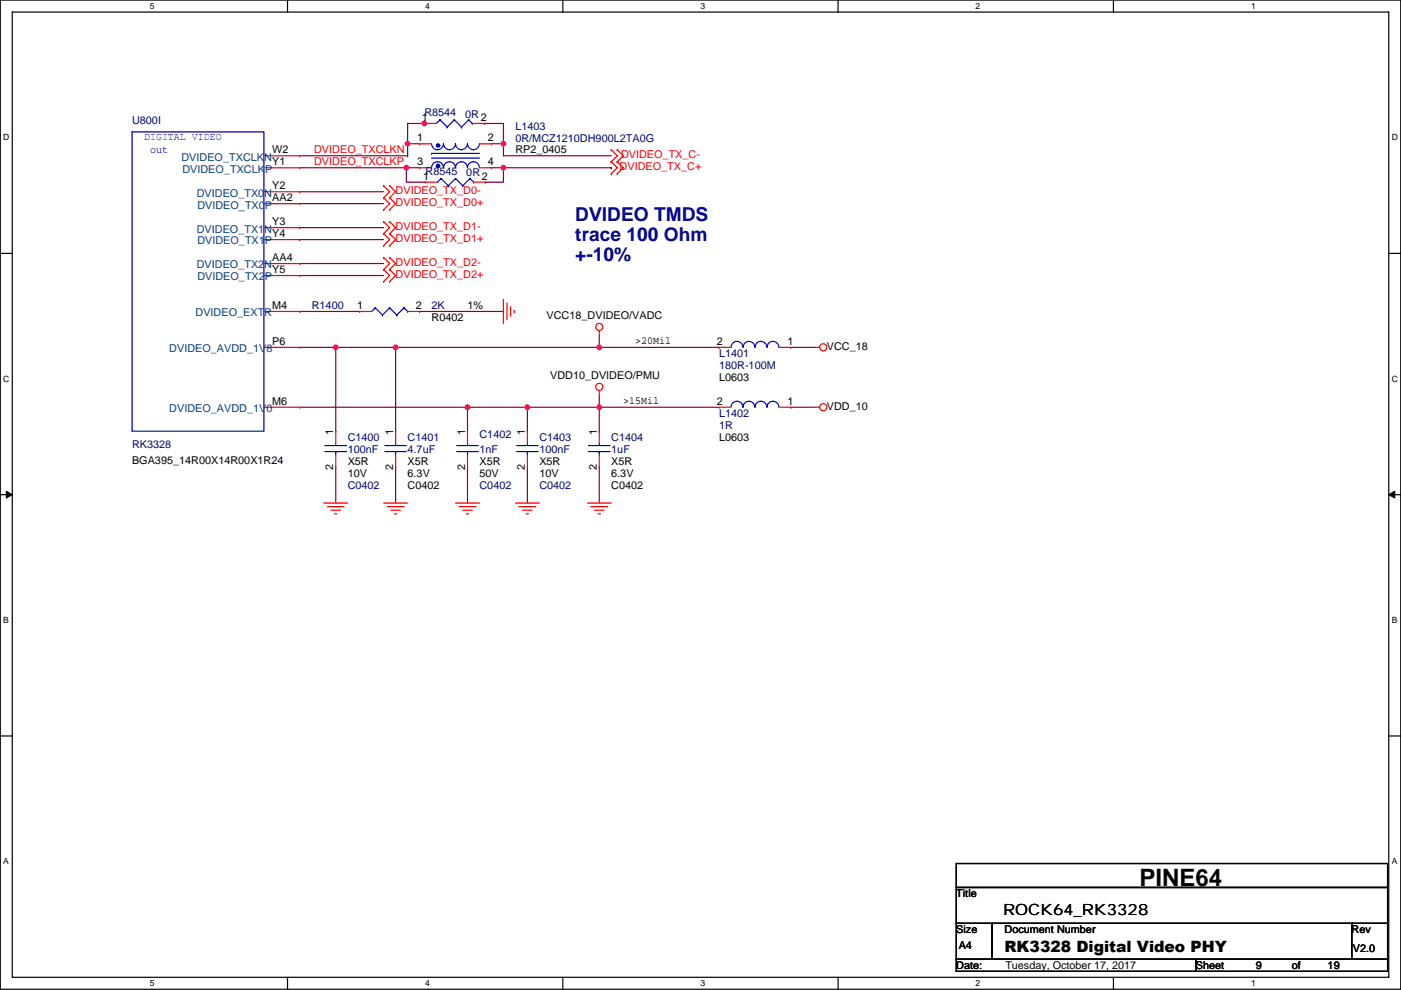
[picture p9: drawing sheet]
<svg xmlns="http://www.w3.org/2000/svg" width="297mm" height="210mm" viewBox="0 0 297 210" stroke-linecap="round" stroke-linejoin="round" font-family="sans-serif">
<path d="M.1 0h296.9v209.8h-296.9zM2.6 2.6h291.8v204.7h-291.8z" fill="none" stroke="#000" stroke-width=".25"/>
<g fill="#fff">
<path d="M31.8 .3h1v2h-1z"/>
<path d="M31.8 207.5h1v2.1h-1z"/>
</g>
<path d="M61 0v2.6M61 207.3v2.5" fill="none" stroke="#000" stroke-width=".25"/>
<g fill="#fff">
<path d="M90.1 .3h1v2h-1z"/>
<path d="M90.1 207.5h1v2.1h-1z"/>
</g>
<path d="M119.3 0v2.6M119.3 207.3v2.5" fill="none" stroke="#000" stroke-width=".25"/>
<g fill="#fff">
<path d="M148.5 .3h1v2h-1z"/>
<path d="M148.5 207.5h1v2.1h-1z"/>
</g>
<path d="M177.7 0v2.6M177.7 207.3v2.5" fill="none" stroke="#000" stroke-width=".25"/>
<g fill="#fff">
<path d="M206.9 .3h1v2h-1z"/>
<path d="M206.9 207.5h1v2.1h-1z"/>
</g>
<path d="M236.1 0v2.6M236.1 207.3v2.5" fill="none" stroke="#000" stroke-width=".25"/>
<g fill="#fff">
<path d="M265.2 .3h1v2h-1z"/>
<path d="M265.2 207.5h1v2.1h-1z"/>
<path d="M.7 28.2h1.3v2h-1.3z"/>
<path d="M295.1 28.2h1.3v2h-1.3z"/>
<path d="M.7 79.3h1.3v2.1h-1.3z"/>
<path d="M295.1 79.3h1.3v2.1h-1.3z"/>
</g>
<path d="M.1 53.7h2.5M294.4 53.7h2.6" fill="none" stroke="#000" stroke-width=".25"/>
<g fill="#fff">
<path d="M.7 130.5h1.2v2h-1.2z"/>
<path d="M295.1 130.5h1.2v2h-1.2z"/>
</g>
<path d="M.1 104.9h2.5M294.4 104.9h2.6" fill="none" stroke="#000" stroke-width=".25"/>
<path d="M1.3 104.2l1.3 .7-1.3 .7zM294.4 104.9l1.3-.7v1.4z" fill="#000" stroke="#000" stroke-width=".21"/>
<g fill="#fff">
<path d="M.7 181.7h1.2v2h-1.2z"/>
<path d="M295.1 181.7h1.2v2h-1.2z"/>
</g>
<path d="M.1 156.1h2.5M294.4 156.1h2.6M202.8 183.2h91.4v5h-91.4zM202.8 188.2h91.4v7.7h-91.4zM202.8 195.9h7.6v7.6h-7.6zM210.4 195.9h76.2v7.6h-76.2zM286.6 195.9h7.6v7.6h-7.6zM202.8 203.5h50.8v2.5h-50.8zM253.6 203.5h40.6v2.5h-40.6z" fill="none" stroke="#000" stroke-width=".25"/>
<g fill="none" stroke="#800040" stroke-width=".25">
<path d="M63.6 35.6h22.6M63.6 33h22.8M86.2 35.6h.1M86.4 30.5h.1M86.4 26.2v4.3M86.4 30.5h2.6M86.4 30.5v2.5M86.4 26.2h3.8M86.4 26.2h.1M86.4 33h.1M89 35.6h-2.8v3h4M102.7 26.2h4v4.3"/>
<path d="M104.2 35.6h2.5M104.2 30.5h2.5M106.7 30.5h.1M106.7 30.5v2.5h22.9M129.6 35.6h-22.9v3h-3.8M129.6 35.6h.1M63.6 58.4h17.7M63.6 40.7h17.7M63.6 55.9h17.7M63.6 50.8h17.7M63.6 48.3h17.7M63.6 43.2h17.7"/>
<path d="M63.6 73.7h7.6M63.6 66.1h12.7M71.2 73.7h.1M71.2 73.7h12.7M71.2 73.7v17.8M83.9 73.7v17.8M83.9 73.7h43.2M89 66.1h17.7M127.1 71.1v2.6M127.1 73.7h25.4M152.5 73.7h.1M167.7 73.7h5.1"/>
<path d="M63.6 86.4h35.5M71.2 99.1v7.6M83.9 99.1v7.6M99.1 86.4h12.7M99.1 99.1v7.6M99.1 86.4v5.1M99.1 86.4h.1M111.8 99.1v7.6M111.8 86.4v5.1M111.8 86.4h40.7M127.1 83.8v2.6M127.1 86.4v5.1"/>
<path d="M127.1 86.4h.1M127.1 99.1v7.6M167.7 86.4h5.1"/>
</g>
<g fill="#f0f" stroke="#f0f" stroke-width=".25">
<circle cx="83.9" cy="73.7" r=".5"/>
<circle cx="71.2" cy="73.7" r=".5"/>
<circle cx="86.2" cy="35.6" r=".5"/>
<circle cx="99.1" cy="86.4" r=".5"/>
<circle cx="111.8" cy="86.4" r=".5"/>
<circle cx="127" cy="86.4" r=".5"/>
<circle cx="127" cy="73.7" r=".5"/>
<circle cx="106.7" cy="35.6" r=".5"/>
<circle cx="106.7" cy="30.5" r=".5"/>
<circle cx="90" cy="26.2" r=".5"/>
<circle cx="86.4" cy="30.5" r=".5"/>
</g>
<g fill="none" stroke="#f00" stroke-width=".25">
<path d="M55.9 35.6h7.7M55.9 33h7.7M63.6 33h.1M63.6 35.6h.1M81.3 39.4h.1M81.3 39.4l1.3 1.3-1.3 1.2M82.6 39.4h.1M82.6 39.4l1.3 1.3-1.3 1.2M89 30.5h.1M89 35.6h.1M89 30.5h2.5M89 35.6h2.5"/>
<path d="M90 26.2h.1M90 26.2h2.5M90.2 38.6h.1M90.2 38.6h2.6M100.1 26.2h2.6M100.4 38.6h2.5M101.7 30.5h2.5M101.7 35.6h2.5M102.7 26.2h.1M102.9 38.6h.1M104.2 30.5h.1M104.2 35.6h.1"/>
<path d="M129.6 36.9h.1M129.6 34.3h.1M129.6 31.8h.1M129.6 34.3l1.3 1.3-1.3 1.3M129.6 31.8l1.3 1.2-1.3 1.3M130.9 36.9h.1M130.9 34.3h.1M130.9 31.8h.1M130.9 34.3l1.2 1.3-1.2 1.3M130.9 31.8l1.2 1.2-1.2 1.3M55.9 40.7h7.7M55.9 43.2h7.7"/>
<path d="M55.9 48.3h7.7M55.9 50.8h7.7M55.9 55.9h7.7M55.9 58.4h7.7M63.6 40.7h.1M63.6 43.2h.1M63.6 48.3h.1M63.6 50.8h.1M63.6 55.9h.1M63.6 58.4h.1M81.3 44.5h.1M81.3 41.9h.1"/>
<path d="M81.3 52.1h.1M81.3 49.6h.1M81.3 47h.1M81.3 59.7h.1M81.3 57.2h.1M81.3 54.6h.1M81.3 41.9l1.3 1.3-1.3 1.3M81.3 49.6l1.3 1.2-1.3 1.3M81.3 47l1.3 1.3-1.3 1.3M81.3 57.2l1.3 1.2-1.3 1.3M81.3 54.6l1.3 1.3-1.3 1.3M82.6 44.5h.1"/>
<path d="M82.6 41.9h.1M82.6 52.1h.1M82.6 49.6h.1M82.6 47h.1M82.6 59.7h.1M82.6 57.2h.1M82.6 54.6h.1M82.6 41.9l1.3 1.3-1.3 1.3M82.6 49.6l1.3 1.2-1.3 1.3M82.6 47l1.3 1.3-1.3 1.3M82.6 57.2l1.3 1.2-1.3 1.3M82.6 54.6l1.3 1.3-1.3 1.3"/>
<path d="M55.9 66.1h7.7M55.9 73.7h7.7M63.6 66.1h.1M63.6 73.7h.1M76.3 66.1h.1M76.3 66.1h2.5M86.4 66.1h2.6M89 66.1h.1M106.7 63.5v5.1M107.5 64.3v3.5M108.3 65v2.1M109 65.8v.5"/>
<path d="M127.1 70.1v1M152.5 73.7h.1M152.5 73.7h2.5M165.2 73.7h2.5M167.7 73.7h.1M172.8 73.7h1M55.9 86.4h7.7M63.6 86.4h.1M71.2 91.5h.1M71.2 99.1h.1M71.2 91.5v2.5M71.2 96.5v2.6"/>
<path d="M83.9 91.5h.1M83.9 99.1h.1M83.9 91.5v2.5M83.9 96.5v2.6M99.1 91.5h.1M99.1 99.1h.1M99.1 91.5v2.5M99.1 96.5v2.6M111.8 91.5h.1M111.8 99.1h.1M111.8 91.5v2.5M111.8 96.5v2.6"/>
<path d="M127.1 82.8v1M127.1 91.5h.1M127.1 99.1h.1M127.1 91.5v2.5M127.1 96.5v2.6M152.5 86.4h.1M152.5 86.4h2.5M165.2 86.4h2.5M167.7 86.4h.1M172.8 86.4h1M68.6 106.7h5.1M69.4 107.5h3.6"/>
<path d="M70.2 108.2h2M70.9 109h.5M81.3 106.7h5.1M82.1 107.5h3.6M82.9 108.2h2M83.6 109h.5M96.6 106.7h5.1M97.3 107.5h3.6M98.1 108.2h2M98.9 109h.5M109.3 106.7h5.1M110 107.5h3.6"/>
<path d="M110.8 108.2h2M111.6 109h.5M124.5 106.7h5.1M125.3 107.5h3.5M126 108.2h2.1M126.8 109h.5"/>
<circle cx="127" cy="69.3" r=".76"/>
<circle cx="174.5" cy="73.7" r=".76"/>
<circle cx="127" cy="82" r=".76"/>
<circle cx="174.5" cy="86.4" r=".76"/>
</g>
<g fill="none" stroke="#00f" stroke-width=".25">
<path d="M28 28h27.9v63.5h-27.9zM91.5 35.6a1.27 1.27 0 0 1 1.3-1.3 1.27 1.27 0 0 1 1.2 1.3 1.27 1.27 0 0 1 1.3-1.3 1.27 1.27 0 0 1 1.3 1.3 1.27 1.27 0 0 1 1.3-1.3 1.27 1.27 0 0 1 1.2 1.3 1.26 1.26 0 0 1 1.3-1.3 1.26 1.26 0 0 1 1.2 1.3M91.5 30.5a1.26 1.26 0 0 0 1.3 1.3 1.26 1.26 0 0 0 1.2-1.3 1.27 1.27 0 0 0 1.3 1.3 1.27 1.27 0 0 0 1.3-1.3 1.27 1.27 0 0 0 1.2 1.3 1.27 1.27 0 0 0 1.3-1.3 1.27 1.27 0 0 0 1.3 1.3 1.27 1.27 0 0 0 1.2-1.3M91.5 33.5h10.2M91.5 32.5h.1M91.5 32.5h10.2M93.3 25.4h.1M93.3 25.4l-.8 .8M93.3 25.4l1.5 1.5M93.5 37.9h.1M93.5 37.9l-.7 .7M93.5 37.9l1.6 1.5"/>
<path d="M94.8 26.9h.1M95.1 39.4h.1M96.3 25.4h.1M96.3 25.4l-1.5 1.5M96.3 25.4l1.6 1.5M96.6 37.9h.1M96.6 37.9l-1.5 1.5M96.6 37.9l1.5 1.5M97.9 26.9h.1M98.1 39.4h.1M99.4 25.4h.1M99.4 25.4l-1.5 1.5"/>
<path d="M99.4 25.4l.7 .8M99.6 37.9h.1M99.6 37.9l-1.5 1.5M99.6 37.9l.8 .7M100.1 26.2h.1M100.4 38.6h.1M79.6 65.3h.1M79.6 65.3l-.8 .8M79.6 65.3l1.5 1.5M81.1 66.8h.1M82.6 65.3h.1M82.6 65.3l-1.5 1.5"/>
<path d="M82.6 65.3l1.5 1.5M84.1 66.8h.1M85.7 65.3h.1M85.7 65.3l-1.6 1.5M85.7 65.3l.7 .8M86.4 66.1h.1M155 73.7a1.27 1.27 0 0 1 1.3-1.3 1.27 1.27 0 0 1 1.2 1.3 1.27 1.27 0 0 1 1.3-1.3 1.27 1.27 0 0 1 1.3 1.3 1.27 1.27 0 0 1 1.3-1.3 1.27 1.27 0 0 1 1.2 1.3 1.26 1.26 0 0 1 1.3-1.3 1.26 1.26 0 0 1 1.2 1.3M68.9 95.8h4.6M68.9 94.5h4.6M71.2 94v.5M71.2 95.8h.1M71.2 95.8v.7"/>
<path d="M81.6 95.8h4.6M81.6 94.5h4.6M83.9 94v.5M83.9 95.8h.1M83.9 95.8v.7M96.8 95.8h4.6M96.8 94.5h4.6M99.1 94v.5M99.1 95.8h.1M99.1 95.8v.7M109.5 95.8h4.6M109.5 94.5h4.6"/>
<path d="M111.8 94v.5M111.8 95.8h.1M111.8 95.8v.7M124.8 95.8h4.5M124.8 94.5h4.5M127.1 94v.5M127.1 95.8h.1M127.1 95.8v.7M155 86.4a1.27 1.27 0 0 1 1.3-1.3 1.27 1.27 0 0 1 1.2 1.3 1.27 1.27 0 0 1 1.3-1.3 1.27 1.27 0 0 1 1.3 1.3 1.27 1.27 0 0 1 1.3-1.3 1.27 1.27 0 0 1 1.2 1.3 1.26 1.26 0 0 1 1.3-1.3 1.26 1.26 0 0 1 1.2 1.3"/>
</g>
<g fill="#00f" stroke="#00f" stroke-width=".25">
<circle cx="92.9" cy="30.9" r=".38"/>
<circle cx="92.9" cy="35.2" r=".38"/>
</g>
<text font-size="5.1" x="241.6" y="187.9">PINE64</text>
<g font-size="4.1" fill="#000080">
<text x="122" y="47">DVIDEO TMDS</text>
<text x="122" y="51.2">trace 100 Ohm</text>
<text x="122" y="55.4">+-10%</text>
</g>
<g font-size="3.3">
<text x="212.7" y="194.2">ROCK64_RK3328</text>
<text x="213" y="202">RK3328 Digital Video PHY</text>
</g>
<g font-size="2.3" fill="#000080">
<text x="28" y="26.2">U800I</text>
<text x="90" y="24.7">R8544</text>
<text x="98.6" y="24.9">0R</text>
<text x="109.3" y="27.5">L1403</text>
<text x="109.3" y="30">0R/MCZ1210DH900L2TA0G</text>
<text x="90.2" y="37.1">R8545</text>
<text x="98.9" y="37.4">0R</text>
<text x="66.1" y="65.6">R1400</text>
<text x="91.5" y="65.6">2K</text>
<text x="152.5" y="75.7">L1401</text>
<text x="152.5" y="78.3">180R-100M</text>
<text x="152.5" y="88.4">L1402</text>
<text x="28" y="95">RK3328</text>
<text x="73.7" y="93.5">C1400</text>
<text x="86.4" y="93.5">C1401</text>
<text x="101.7" y="93">C1402</text>
<text x="114.4" y="93.5">C1403</text>
<text x="129.6" y="93.5">C1404</text>
<text x="152.5" y="91">1R</text>
<text x="73.7" y="96.1">100nF</text>
<text x="86.4" y="96.1">4.7uF</text>
<text x="101.7" y="96.1">1nF</text>
<text x="114.4" y="96.1">100nF</text>
<text x="129.6" y="96.1">1uF</text>
<text x="73.7" y="103.7">C0402</text>
<text x="101.7" y="103.7">C0402</text>
<text x="114.4" y="103.7">C0402</text>
</g>
<g font-size="2.3" fill="#00f">
<text x="30.5" y="29.8">DIGITAL VIDEO</text>
<text x="31.8" y="32.5">out</text>
</g>
<g font-size="2.3">
<text x="88.5" y="30">1</text>
<text x="89.5" y="25.7">1</text>
<text x="101.9" y="25.7">2</text>
<text x="103.4" y="30">2</text>
<text x="57.7" y="32.5">W2</text>
<text x="57.7" y="35.1">Y1</text>
<text x="88.5" y="35.1">3</text>
<text x="103.4" y="35.1">4</text>
<text x="109.3" y="32.6">RP2_0405</text>
<text x="57.7" y="40.1">Y2</text>
<text x="89.7" y="38.1">1</text>
<text x="102.2" y="38.1">2</text>
<text x="57.7" y="47.8">Y3</text>
<text x="57.7" y="42.7">AA2</text>
<text x="57.7" y="50.3">Y4</text>
<text x="57.7" y="55.4">AA4</text>
<text x="57.7" y="57.9">Y5</text>
<text x="57.7" y="65.5">M4</text>
<text x="75.8" y="65.5">1</text>
<text x="88.2" y="65.5">2</text>
<text x="99.1" y="65.6">1%</text>
<text x="91.5" y="68.1">R0402</text>
<text x="115.9" y="67.6">VCC18_DVIDEO/VADC</text>
<text x="57.7" y="73.2">P6</text>
<text x="134.7" y="73">&gt;20Mil</text>
<text x="152" y="73.2">2</text>
<text x="166.9" y="73.2">1</text>
<text x="175.3" y="74.2">VCC_18</text>
<text x="116.6" y="80.3">VDD10_DVIDEO/PMU</text>
<text x="152.5" y="80.8">L0603</text>
<text x="57.7" y="85.9">M6</text>
<text x="132.1" y="85.7">&gt;15Mil</text>
<text x="152" y="85.9">2</text>
<text x="166.9" y="85.9">1</text>
<text x="175.3" y="86.9">VDD_10</text>
<text x="70.7" y="92.2" transform="rotate(-90 70.7 92.2)">1</text>
<text x="83.4" y="92.2" transform="rotate(-90 83.4 92.2)">1</text>
<text x="98.6" y="92.2" transform="rotate(-90 98.6 92.2)">1</text>
<text x="111.3" y="92.2" transform="rotate(-90 111.3 92.2)">1</text>
<text x="126.5" y="92.2" transform="rotate(-90 126.5 92.2)">1</text>
<text x="152.5" y="93.5">L0603</text>
<text x="28" y="98.3">BGA395_14R00X14R00X1R24</text>
<text x="70.7" y="99.6" transform="rotate(-90 70.7 99.6)">2</text>
<text x="73.7" y="98.6">X5R</text>
<text x="73.7" y="101.1">10V</text>
<text x="83.4" y="99.6" transform="rotate(-90 83.4 99.6)">2</text>
<text x="86.4" y="98.6">X5R</text>
<text x="86.4" y="101.1">6.3V</text>
<text x="98.6" y="99.6" transform="rotate(-90 98.6 99.6)">2</text>
<text x="101.7" y="98.6">X5R</text>
<text x="101.7" y="101.1">50V</text>
<text x="111.3" y="99.6" transform="rotate(-90 111.3 99.6)">2</text>
<text x="114.4" y="98.6">X5R</text>
<text x="114.4" y="101.1">10V</text>
<text x="126.5" y="99.6" transform="rotate(-90 126.5 99.6)">2</text>
<text x="129.6" y="98.6">X5R</text>
<text x="129.6" y="101.1">6.3V</text>
<text x="86.4" y="103.7">C0402</text>
<text x="129.6" y="103.7">C0402</text>
<text x="202.8" y="190.3">Title</text>
<text x="202.8" y="197.9">Size</text>
<text x="213" y="197.9">Document Number</text>
<text x="286.6" y="197.9">Rev</text>
<text x="203.3" y="201.2">A4</text>
<text x="286.8" y="202">V2.0</text>
<text x="202.8" y="205.5">Date:</text>
<text x="213.2" y="205.5">Tuesday, October 17, 2017</text>
<text x="253.5" y="205.5">Sheet</text>
<text x="266.3" y="205.5">9</text>
<text x="273.9" y="205.5">of</text>
<text x="281.5" y="205.5">19</text>
</g>
<g font-size="2.3" fill="#004080">
<text x="38.5" y="34.1">DVIDEO_TXCLKN</text>
<text x="38.7" y="36.6">DVIDEO_TXCLKP</text>
<text x="41.7" y="41.7">DVIDEO_TX0N</text>
<text x="41.8" y="44.2">DVIDEO_TX0P</text>
<text x="41.7" y="49.3">DVIDEO_TX1N</text>
<text x="41.8" y="51.9">DVIDEO_TX1P</text>
<text x="41.7" y="56.9">DVIDEO_TX2N</text>
<text x="41.8" y="59.5">DVIDEO_TX2P</text>
<text x="41.5" y="67.1">DVIDEO_EXTR</text>
<text x="35.9" y="74.7">DVIDEO_AVDD_1V8</text>
<text x="35.9" y="87.4">DVIDEO_AVDD_1V0</text>
</g>
<g font-size="2.3" fill="#f00">
<text x="66.6" y="32.4">DVIDEO_TXCLKN</text>
<text x="66.6" y="35">DVIDEO_TXCLKP</text>
<text x="131.7" y="33.6">DVIDEO_TX_C-</text>
<text x="83.9" y="41.2">DVIDEO_TX_D0-</text>
<text x="131.4" y="36.1">DVIDEO_TX_C+</text>
<text x="83.9" y="43.7">DVIDEO_TX_D0+</text>
<text x="83.9" y="51.4">DVIDEO_TX_D1+</text>
<text x="83.9" y="48.8">DVIDEO_TX_D1-</text>
<text x="83.9" y="59">DVIDEO_TX_D2+</text>
<text x="83.9" y="56.4">DVIDEO_TX_D2-</text>
</g>
<g font-size="1.8">
<text x="31.8" y="1.9">5</text>
<text x="90.1" y="1.9">4</text>
<text x="148.5" y="1.9">3</text>
<text x="206.9" y="1.9">2</text>
<text x="265.2" y="1.9">1</text>
<text x=".7" y="29.8">D</text>
<text x="295.1" y="29.8">D</text>
<text x=".7" y="81">C</text>
<text x="295.1" y="81">C</text>
<text x=".7" y="132.1">B</text>
<text x="295.1" y="132.1">B</text>
<text x=".7" y="183.3">A</text>
<text x="295.1" y="183.3">A</text>
<text x="31.8" y="209.2">5</text>
<text x="90.1" y="209.2">4</text>
<text x="148.5" y="209.2">3</text>
<text x="206.9" y="209.2">2</text>
<text x="265.2" y="209.2">1</text>
</g>
</svg>
